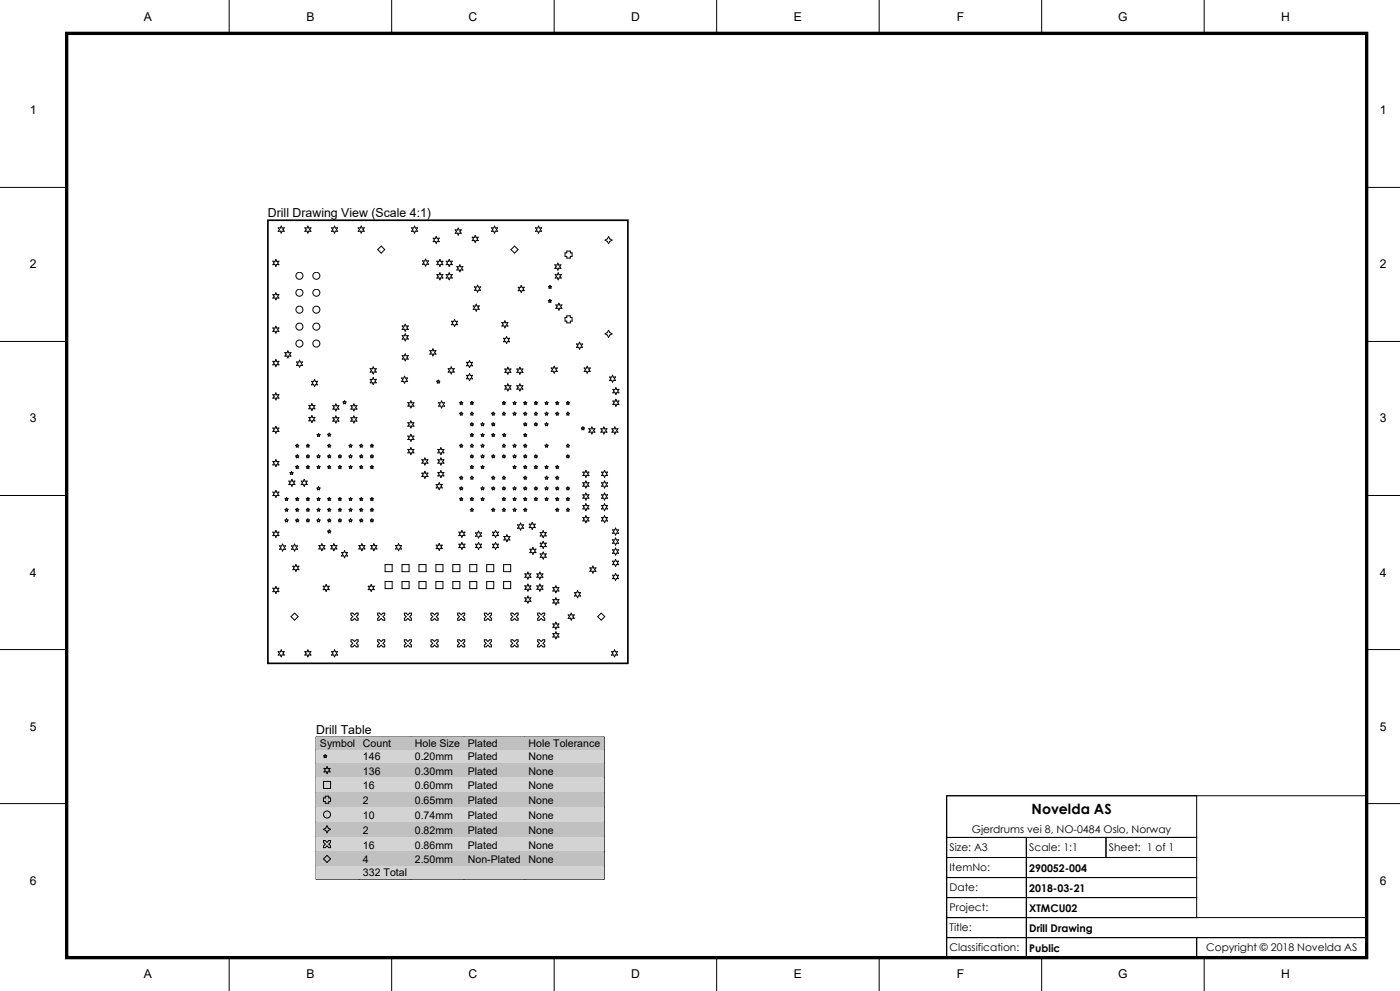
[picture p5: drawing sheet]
<svg xmlns="http://www.w3.org/2000/svg" width="420mm" height="297mm" viewBox="0 0 420 297" stroke-linecap="round" stroke-linejoin="round" font-family="sans-serif">
<g fill="none" stroke="#000" stroke-width=".3">
<path d="M68.8 0v10M117.5 0v10M166.3 0v10M215 0v10M263.8 0v10M312.5 0v10M361.3 0v10M20 10h390v277h-390zM0 56.2h20M410 56.2h10M0 102.3h20M410 102.3h10"/>
<path d="M0 148.5h20M410 148.5h10M0 194.7h20M410 194.7h10M0 240.8h20M410 240.8h10M68.8 287v10M117.5 287v10M166.3 287v10M215 287v10M263.8 287v10M312.5 287v10"/>
<path d="M361.3 287v10"/>
</g>
<path d="M80.4 66h108v132.8h-108z" fill-rule="evenodd" fill="#fff"/>
<path d="M80.4 66h108v132.8h-108z" fill="none" stroke="#000" stroke-width=".5"/>
<g fill="none" stroke="#000" stroke-width=".3">
<path d="M81.9 78.3h.6l.3-.6 .2 .6h.7l-.4 .5 .4 .5h-.7l-.2 .6-.3-.6h-.6l.3-.5zM83.5 68.3h.6l.3-.6 .2 .6h.7l-.4 .5 .4 .5h-.7l-.2 .6-.3-.6h-.6l.3-.5zM91.5 68.3h.6l.3-.6 .2 .6h.7l-.4 .5 .4 .5h-.7l-.2 .6-.3-.6h-.6l.3-.5zM99.5 68.3h.6l.3-.6 .2 .6h.7l-.4 .5 .4 .5h-.7l-.2 .6-.3-.6h-.6l.3-.5zM107.5 68.3h.6l.3-.6 .2 .6h.7l-.4 .5 .4 .5h-.7l-.2 .6-.3-.6h-.6l.3-.5zM114.4 73.7l1 1.1-1 1.1-1.1-1.1zM123.5 68.3h.6l.3-.6 .2 .6h.7l-.4 .5 .4 .5h-.7l-.2 .6-.3-.6h-.6l.3-.5zM126.8 78.2h.6l.3-.6 .2 .6h.7l-.4 .5 .4 .5h-.7l-.2 .6-.3-.6h-.6l.3-.5zM130 71.4h.6l.3-.6 .2 .6h.7l-.4 .5 .4 .5h-.7l-.2 .6-.3-.6h-.6l.3-.5zM131.1 78.3h.6l.3-.6 .2 .6h.7l-.4 .5 .4 .5h-.7l-.2 .6-.3-.6h-.6l.3-.5zM133.9 78.3h.6l.3-.6 .2 .6h.7l-.4 .5 .4 .5h-.7l-.2 .6-.3-.6h-.6l.3-.5zM136.6 68.9h.6l.3-.6 .2 .6h.7l-.4 .5 .4 .5h-.7l-.2 .6-.3-.6h-.6l.3-.5z"/>
<path d="M137.1 79.9h.6l.3-.6 .2 .6h.7l-.4 .5 .4 .5h-.7l-.2 .6-.3-.6h-.6l.3-.5zM141.7 71.1h.6l.3-.6 .2 .6h.7l-.4 .5 .4 .5h-.7l-.2 .6-.3-.6h-.6l.3-.5zM147.5 68.3h.6l.3-.6 .2 .6h.7l-.4 .5 .4 .5h-.7l-.2 .6-.3-.6h-.6l.3-.5zM154.4 73.7l1 1.1-1 1.1-1.1-1.1zM160.7 68.3h.6l.3-.6 .2 .6h.7l-.4 .5 .4 .5h-.7l-.2 .6-.3-.6h-.6l.3-.5zM166.5 79.4h.6l.3-.6 .2 .6h.7l-.4 .5 .4 .5h-.7l-.2 .6-.3-.6h-.6l.3-.5zM170 75.2h1.1v.6h.5v1h-.5v.6h-1.1v-.6h-.5v-1h.5zM182.6 70.9l.3 .7 .7 .4-.7 .3-.3 .7-.4-.7-.7-.3 .7-.4zM81.9 98.3h.6l.3-.6 .2 .6h.7l-.4 .5 .4 .5h-.7l-.2 .6-.3-.6h-.6l.3-.5zM81.9 88.3h.6l.3-.6 .2 .6h.7l-.4 .5 .4 .5h-.7l-.2 .6-.3-.6h-.6l.3-.5zM120.7 97.7h.6l.3-.6 .2 .6h.7l-.4 .5 .4 .5h-.7l-.2 .6-.3-.6h-.6l.3-.5zM131.1 82.3h.6l.3-.6 .2 .6h.7l-.4 .5 .4 .5h-.7l-.2 .6-.3-.6h-.6l.3-.5z"/>
<path d="M133.9 82.3h.6l.3-.6 .2 .6h.7l-.4 .5 .4 .5h-.7l-.2 .6-.3-.6h-.6l.3-.5zM135.5 96.3h.6l.3-.6 .2 .6h.7l-.4 .5 .4 .5h-.7l-.2 .6-.3-.6h-.6l.3-.5zM142 91.7h.6l.3-.6 .2 .6h.7l-.4 .5 .4 .5h-.7l-.2 .6-.3-.6h-.6l.3-.5zM142.4 86h.6l.3-.6 .2 .6h.7l-.4 .5 .4 .5h-.7l-.2 .6-.3-.6h-.6l.3-.5zM150.6 96.7h.6l.3-.6 .2 .6h.7l-.4 .5 .4 .5h-.7l-.2 .6-.3-.6h-.6l.3-.5zM155.5 86.1h.6l.3-.6 .2 .6h.7l-.4 .5 .4 .5h-.7l-.2 .6-.3-.6h-.6l.3-.5zM164.5 90.1l.3-.1 .2-.3 .1 .3 .3 .1-.2 .2 .1 .3-.3-.1-.3 .1v-.3zM164.5 85.9l.4-.1 .1-.3 .2 .3 .3 .1-.3 .2 .1 .3-.3-.1-.3 .1 .1-.3zM166.6 82.3h.6l.3-.6 .2 .6h.7l-.4 .5 .4 .5h-.7l-.2 .6-.3-.6h-.6l.3-.5zM166.8 91.4h.6l.3-.6 .2 .6h.7l-.4 .5 .4 .5h-.7l-.2 .6-.3-.6h-.6l.3-.5zM169.5 95.2h.5v-.6h1.1v.6h.5v1h-.5v.6h-1.1v-.6h-.5zM81.9 118.3h.6l.3-.6 .2 .6h.7l-.4 .5 .4 .5h-.7l-.2 .6-.3-.6h-.6l.3-.5z"/>
<path d="M81.9 108.3h.6l.3-.6 .2 .6h.7l-.4 .5 .4 .5h-.7l-.2 .6-.3-.6h-.6l.3-.5zM85.5 105.7h.6l.3-.6 .2 .6h.7l-.4 .5 .4 .5h-.7l-.2 .6-.3-.6h-.6l.3-.5zM89 108.5h.6l.3-.6 .2 .6h.7l-.4 .5 .4 .5h-.7l-.2 .6-.3-.6h-.6l.3-.5zM93.5 114.3h.6l.3-.6 .2 .6h.7l-.4 .5 .4 .5h-.7l-.2 .6-.3-.6h-.6l.3-.5zM111.1 113.7h.6l.3-.6 .2 .6h.7l-.4 .5 .4 .5h-.7l-.2 .6-.3-.6h-.6l.3-.5zM111.1 110.5h.6l.3-.6 .2 .6h.7l-.4 .5 .4 .5h-.7l-.2 .6-.3-.6h-.6l.3-.5zM120.5 113.3h.6l.3-.6 .2 .6h.7l-.4 .5 .4 .5h-.7l-.2 .6-.3-.6h-.6l.3-.5zM120.7 100.6h.6l.3-.6 .2 .6h.7l-.4 .5 .4 .5h-.7l-.2 .6-.3-.6h-.6l.3-.5zM120.7 106.6h.6l.3-.6 .2 .6h.7l-.4 .5 .4 .5h-.7l-.2 .6-.3-.6h-.6l.3-.5zM129 105.1h.6l.3-.6 .2 .6h.7l-.4 .5 .4 .5h-.7l-.2 .6-.3-.6h-.6l.3-.5zM131 114.3l.3-.1 .2-.3 .1 .3 .3 .1-.2 .2 .1 .3-.3-.1-.3 .1v-.3zM134.5 110.5h.6l.3-.6 .2 .6h.7l-.4 .5 .4 .5h-.7l-.2 .6-.3-.6h-.6l.3-.5z"/>
<path d="M140 112.5h.6l.3-.6 .2 .6h.7l-.4 .5 .4 .5h-.7l-.2 .6-.3-.6h-.6l.3-.5zM140 108.6h.6l.3-.6 .2 .6h.7l-.4 .5 .4 .5h-.7l-.2 .6-.3-.6h-.6l.3-.5zM151.1 101.4h.6l.3-.6 .2 .6h.7l-.4 .5 .4 .5h-.7l-.2 .6-.3-.6h-.6l.3-.5zM151.5 115.6h.6l.3-.6 .2 .6h.7l-.4 .5 .4 .5h-.7l-.2 .6-.3-.6h-.6l.3-.5zM151.5 110.6h.6l.3-.6 .2 .6h.7l-.4 .5 .4 .5h-.7l-.2 .6-.3-.6h-.6l.3-.5zM155.1 110.6h.6l.3-.6 .2 .6h.7l-.4 .5 .4 .5h-.7l-.2 .6-.3-.6h-.6l.3-.5zM155.1 115.6h.6l.3-.6 .2 .6h.7l-.4 .5 .4 .5h-.7l-.2 .6-.3-.6h-.6l.3-.5zM165.4 110.3h.6l.3-.6 .2 .6h.7l-.4 .5 .4 .5h-.7l-.2 .6-.3-.6h-.6l.3-.5zM173 103.1h.6l.3-.6 .2 .6h.7l-.4 .5 .4 .5h-.7l-.2 .6-.3-.6h-.6l.3-.5zM175.3 110.3h.6l.3-.6 .2 .6h.7l-.4 .5 .4 .5h-.7l-.2 .6-.3-.6h-.6l.3-.5zM181.5 100l.7-.3 .4-.7 .3 .7 .7 .3-.7 .4-.3 .7-.4-.7zM182.9 113h.6l.3-.6 .2 .6h.7l-.4 .5 .4 .5h-.7l-.2 .6-.3-.6h-.6l.3-.5z"/>
<path d="M183.9 116.7h.6l.3-.6 .2 .6h.7l-.4 .5 .4 .5h-.7l-.2 .6-.3-.6h-.6l.3-.5zM81.9 138.3h.6l.3-.6 .2 .6h.7l-.4 .5 .4 .5h-.7l-.2 .6-.3-.6h-.6l.3-.5zM81.9 128.3h.6l.3-.6 .2 .6h.7l-.4 .5 .4 .5h-.7l-.2 .6-.3-.6h-.6l.3-.5zM88.7 133.5l.3-.1 .2-.3 .1 .3 .3 .1-.2 .2 .1 .3-.3-.1-.3 .1v-.3zM88.7 139.9l.3-.1 .2-.3 .1 .3 .3 .1-.2 .2 .1 .3-.3-.1-.3 .1v-.3zM88.7 136.7l.3-.1 .2-.3 .1 .3 .3 .1-.2 .2 .1 .3-.3-.1-.3 .1v-.3zM91.9 139.9l.3-.1 .2-.3 .1 .3 .3 .1-.2 .2 .1 .3-.3-.1-.3 .1v-.3zM91.9 133.5l.3-.1 .2-.3 .1 .3 .3 .1-.2 .2 .1 .3-.3-.1-.3 .1v-.3zM91.9 136.7l.3-.1 .2-.3 .1 .3 .3 .1-.2 .2 .1 .3-.3-.1-.3 .1v-.3zM92.7 125.1h.6l.3-.6 .2 .6h.7l-.4 .5 .4 .5h-.7l-.2 .6-.3-.6h-.6l.3-.5zM92.7 121.5h.6l.3-.6 .2 .6h.7l-.4 .5 .4 .5h-.7l-.2 .6-.3-.6h-.6l.3-.5zM95.1 139.9l.3-.1 .2-.3 .1 .3 .3 .1-.2 .2 .1 .3-.3-.1-.3 .1v-.3z"/>
<path d="M95.1 130.3l.3-.1 .2-.3 .1 .3 .3 .1-.2 .2 .1 .3-.3-.1-.3 .1v-.3zM95.1 136.7l.3-.1 .2-.3 .1 .3 .3 .1-.2 .2 .1 .3-.3-.1-.3 .1v-.3zM98.3 139.9l.3-.1 .2-.3 .1 .3 .3 .1-.2 .2 .1 .3-.3-.1-.3 .1v-.3zM98.3 136.7l.3-.1 .2-.3 .1 .3 .3 .1-.2 .2 .1 .3-.3-.1-.3 .1v-.3zM98.3 130.2l.3-.1 .2-.3 .1 .3 .3 .1-.2 .2 .1 .3-.3-.1-.3 .1v-.3zM98.3 133.5l.3-.1 .2-.3 .1 .3 .3 .1-.2 .2 .1 .3-.3-.1-.3 .1v-.3zM99.9 125.2h.6l.3-.6 .2 .6h.7l-.4 .5 .4 .5h-.7l-.2 .6-.3-.6h-.6l.3-.5zM99.9 121.6h.6l.3-.6 .2 .6h.7l-.4 .5 .4 .5h-.7l-.2 .6-.3-.6h-.6l.3-.5zM101.5 136.7l.3-.1 .2-.3 .1 .3 .3 .1-.2 .2 .1 .3-.3-.1-.3 .1v-.3zM101.5 139.9l.3-.1 .2-.3 .1 .3 .3 .1-.2 .2 .1 .3-.3-.1-.3 .1v-.3zM102.9 120.5l.3-.1 .2-.3 .1 .3 .3 .1-.2 .2 .1 .3-.3-.1-.3 .1v-.3zM104.7 139.9l.3-.1 .2-.3 .1 .3 .3 .1-.2 .2 .1 .3-.3-.1-.3 .1v-.3z"/>
<path d="M104.7 133.5l.3-.1 .2-.3 .1 .3 .3 .1-.2 .2 .1 .3-.3-.1-.3 .1v-.3zM104.7 136.7l.3-.1 .2-.3 .1 .3 .3 .1-.2 .2 .1 .3-.3-.1-.3 .1v-.3zM105.3 121.6h.6l.3-.6 .2 .6h.7l-.4 .5 .4 .5h-.7l-.2 .6-.3-.6h-.6l.3-.5zM105.3 125.2h.6l.3-.6 .2 .6h.7l-.4 .5 .4 .5h-.7l-.2 .6-.3-.6h-.6l.3-.5zM107.9 139.9l.3-.1 .2-.3 .1 .3 .3 .1-.2 .2 .1 .3-.3-.1-.3 .1v-.3zM107.9 136.7l.3-.1 .2-.3 .1 .3 .3 .1-.2 .2 .1 .3-.3-.1-.3 .1v-.3zM107.9 133.5l.3-.1 .2-.3 .1 .3 .3 .1-.2 .2 .1 .3-.3-.1-.3 .1v-.3zM111.1 139.9l.3-.1 .2-.3 .1 .3 .3 .1-.2 .2 .1 .3-.3-.1-.3 .1v-.3zM111.1 136.7l.3-.1 .2-.3 .1 .3 .3 .1-.2 .2 .1 .3-.3-.1-.3 .1v-.3zM111.1 133.5l.3-.1 .2-.3 .1 .3 .3 .1-.2 .2 .1 .3-.3-.1-.3 .1v-.3zM122.4 134.7h.6l.3-.6 .2 .6h.7l-.4 .5 .4 .5h-.7l-.2 .6-.3-.6h-.6l.3-.5zM122.4 130.7h.6l.3-.6 .2 .6h.7l-.4 .5 .4 .5h-.7l-.2 .6-.3-.6h-.6l.3-.5z"/>
<path d="M122.4 126.7h.6l.3-.6 .2 .6h.7l-.4 .5 .4 .5h-.7l-.2 .6-.3-.6h-.6l.3-.5zM122.4 120.7h.6l.3-.6 .2 .6h.7l-.4 .5 .4 .5h-.7l-.2 .6-.3-.6h-.6l.3-.5zM126.6 137.8h.6l.3-.6 .2 .6h.7l-.4 .5 .4 .5h-.7l-.2 .6-.3-.6h-.6l.3-.5zM131.4 137.8h.6l.3-.6 .2 .6h.7l-.4 .5 .4 .5h-.7l-.2 .6-.3-.6h-.6l.3-.5zM131.4 134.7h.6l.3-.6 .2 .6h.7l-.4 .5 .4 .5h-.7l-.2 .6-.3-.6h-.6l.3-.5zM131.6 120.7h.6l.3-.6 .2 .6h.7l-.4 .5 .4 .5h-.7l-.2 .6-.3-.6h-.6l.3-.5zM137.9 123.9l.3-.1 .2-.3 .1 .3 .3 .1-.2 .2 .1 .3-.3-.1-.3 .1v-.3zM137.9 133.5l.3-.1 .2-.3 .1 .3 .3 .1-.2 .2 .1 .3-.3-.1-.3 .1v-.3zM137.9 120.7l.3-.1 .2-.3 .1 .3 .3 .1-.2 .2 .1 .3-.3-.1-.3 .1v-.3zM141.1 136.7l.3-.1 .2-.3 .1 .3 .3 .1-.2 .2 .1 .3-.3-.1-.3 .1v-.3zM141.1 139.9l.3-.1 .2-.3 .1 .3 .3 .1-.2 .2 .1 .3-.3-.1-.3 .1v-.3zM141.1 120.7l.3-.1 .2-.3 .1 .3 .3 .1-.2 .2 .1 .3-.3-.1-.3 .1v-.3z"/>
<path d="M141.1 133.5l.3-.1 .2-.3 .1 .3 .3 .1-.2 .2 .1 .3-.3-.1-.3 .1v-.3zM141.1 127.1l.3-.1 .2-.3 .1 .3 .3 .1-.2 .2 .1 .3-.3-.1-.3 .1v-.3zM141.1 130.3l.3-.1 .2-.3 .1 .3 .3 .1-.2 .2 .1 .3-.3-.1-.3 .1v-.3zM141.1 123.9l.3-.1 .2-.3 .1 .3 .3 .1-.2 .2 .1 .3-.3-.1-.3 .1v-.3zM144.3 139.9l.3-.1 .2-.3 .1 .3 .3 .1-.2 .2 .1 .3-.3-.1-.3 .1v-.3zM144.3 136.7l.3-.1 .2-.3 .1 .3 .3 .1-.2 .2 .1 .3-.3-.1-.3 .1v-.3zM144.3 130.3l.3-.1 .2-.3 .1 .3 .3 .1-.2 .2 .1 .3-.3-.1-.3 .1v-.3zM144.3 133.5l.3-.1 .2-.3 .1 .3 .3 .1-.2 .2 .1 .3-.3-.1-.3 .1v-.3zM144.3 127.1l.3-.1 .2-.3 .1 .3 .3 .1-.2 .2 .1 .3-.3-.1-.3 .1v-.3zM147.5 130.3l.3-.1 .2-.3 .1 .3 .3 .1-.2 .2 .1 .3-.3-.1-.3 .1v-.3zM147.5 127.1l.3-.1 .2-.3 .1 .3 .3 .1-.2 .2 .1 .3-.3-.1-.3 .1v-.3zM147.5 136.7l.3-.1 .2-.3 .1 .3 .3 .1-.2 .2 .1 .3-.3-.1-.3 .1v-.3z"/>
<path d="M147.5 123.9l.3-.1 .2-.3 .1 .3 .3 .1-.2 .2 .1 .3-.3-.1-.3 .1v-.3zM150.7 133.5l.3-.1 .2-.3 .1 .3 .3 .1-.2 .2 .1 .3-.3-.1-.3 .1v-.3zM150.7 136.7l.3-.1 .2-.3 .1 .3 .3 .1-.2 .2 .1 .3-.3-.1-.3 .1v-.3zM150.7 120.7l.3-.1 .2-.3 .1 .3 .3 .1-.2 .2 .1 .3-.3-.1-.3 .1v-.3zM150.7 123.9l.3-.1 .2-.3 .1 .3 .3 .1-.2 .2 .1 .3-.3-.1-.3 .1v-.3zM150.8 130.3l.3-.1 .2-.3 .1 .3 .3 .1-.2 .2 .1 .3-.3-.1-.3 .1v-.3zM153.9 139.9l.3-.1 .2-.3 .1 .3 .3 .1-.2 .2 .1 .3-.3-.1-.3 .1v-.3zM153.9 133.5l.3-.1 .2-.3 .1 .3 .3 .1-.2 .2 .1 .3-.3-.1-.3 .1v-.3zM153.9 120.7l.3-.1 .2-.3 .1 .3 .3 .1-.2 .2 .1 .3-.3-.1-.3 .1v-.3zM153.9 123.9l.3-.1 .2-.3 .1 .3 .3 .1-.2 .2 .1 .3-.3-.1-.3 .1v-.3zM153.9 136.7l.3-.1 .2-.3 .1 .3 .3 .1-.2 .2 .1 .3-.3-.1-.3 .1v-.3zM157.1 123.9l.3-.1 .2-.3 .1 .3 .3 .1-.2 .2 .1 .3-.3-.1-.3 .1v-.3z"/>
<path d="M157.1 139.9l.3-.1 .2-.3 .1 .3 .3 .1-.2 .2 .1 .3-.3-.1-.3 .1v-.3zM157.1 136.7l.3-.1 .2-.3 .1 .3 .3 .1-.2 .2 .1 .3-.3-.1-.3 .1v-.3zM157.1 133.5l.3-.1 .2-.3 .1 .3 .3 .1-.2 .2 .1 .3-.3-.1-.3 .1v-.3zM157.1 130.3l.3-.1 .2-.3 .1 .3 .3 .1-.2 .2 .1 .3-.3-.1-.3 .1v-.3zM157.1 127.1l.3-.1 .2-.3 .1 .3 .3 .1-.2 .2 .1 .3-.3-.1-.3 .1v-.3zM157.1 120.7l.3-.1 .2-.3 .1 .3 .3 .1-.2 .2 .1 .3-.3-.1-.3 .1v-.3zM160.3 139.9l.3-.1 .2-.3 .1 .3 .3 .1-.2 .2 .1 .3-.3-.1-.3 .1v-.3zM160.3 127.1l.3-.1 .2-.3 .1 .3 .3 .1-.2 .2 .1 .3-.3-.1-.3 .1v-.3zM160.3 123.9l.3-.1 .2-.3 .1 .3 .3 .1-.2 .2 .1 .3-.3-.1-.3 .1v-.3zM160.3 136.7l.3-.1 .2-.3 .1 .3 .3 .1-.2 .2 .1 .3-.3-.1-.3 .1v-.3zM160.3 120.7l.3-.1 .2-.3 .1 .3 .3 .1-.2 .2 .1 .3-.3-.1-.3 .1v-.3zM163.5 139.9l.3-.1 .2-.3 .1 .3 .3 .1-.2 .2 .1 .3-.3-.1-.3 .1v-.3z"/>
<path d="M163.5 133.5l.3-.1 .2-.3 .1 .3 .3 .1-.2 .2 .1 .3-.3-.1-.3 .1v-.3zM163.5 127.1l.3-.1 .2-.3 .1 .3 .3 .1-.2 .2 .1 .3-.3-.1-.3 .1v-.3zM163.5 123.9l.3-.1 .2-.3 .1 .3 .3 .1-.2 .2 .1 .3-.3-.1-.3 .1v-.3zM163.5 120.7l.3-.1 .2-.3 .1 .3 .3 .1-.2 .2 .1 .3-.3-.1-.3 .1v-.3zM166.7 139.9l.3-.1 .2-.3 .1 .3 .3 .1-.2 .2 .1 .3-.3-.1-.3 .1v-.3zM166.7 123.9l.3-.1 .2-.3 .1 .3 .3 .1-.2 .2 .1 .3-.3-.1-.3 .1v-.3zM166.7 120.7l.3-.1 .2-.3 .1 .3 .3 .1-.2 .2 .1 .3-.3-.1-.3 .1v-.3zM169.9 136.7l.3-.1 .2-.3 .1 .3 .3 .1-.2 .2 .1 .3-.3-.1-.3 .1v-.3zM169.9 133.5l.3-.1 .2-.3 .1 .3 .3 .1-.2 .2 .1 .3-.3-.1-.3 .1v-.3zM169.9 123.9l.3-.1 .2-.3 .1 .3 .3 .1-.2 .2 .1 .3-.3-.1-.3 .1v-.3zM169.9 120.7l.3-.1 .2-.3 .1 .3 .3 .1-.2 .2 .1 .3-.3-.1-.3 .1v-.3zM174.4 128.3l.3-.1 .2-.3 .1 .3 .3 .1-.2 .2 .1 .3-.3-.1-.3 .1v-.3z"/>
<path d="M176.7 128.5h.6l.3-.6 .2 .6h.7l-.4 .5 .4 .5h-.7l-.2 .6-.3-.6h-.6l.3-.5zM180.3 128.5h.6l.3-.6 .2 .6h.7l-.4 .5 .4 .5h-.7l-.2 .6-.3-.6h-.6l.3-.5zM183.6 128.5h.6l.3-.6 .2 .6h.7l-.4 .5 .4 .5h-.7l-.2 .6-.3-.6h-.6l.3-.5zM183.9 120.2h.6l.3-.6 .2 .6h.7l-.4 .5 .4 .5h-.7l-.2 .6-.3-.6h-.6l.3-.5zM81.9 159.5h.6l.3-.6 .2 .6h.7l-.4 .5 .4 .5h-.7l-.2 .6-.3-.6h-.6l.3-.5zM81.9 147.5h.6l.3-.6 .2 .6h.7l-.4 .5 .4 .5h-.7l-.2 .6-.3-.6h-.6l.3-.5zM85.5 149.5l.3-.1 .2-.3 .1 .3 .3 .1-.2 .2 .1 .3-.3-.1-.3 .1v-.3zM85.5 152.7l.3-.1 .2-.3 .1 .3 .3 .1-.2 .2 .1 .3-.3-.1-.3 .1v-.3zM85.5 155.9l.3-.1 .2-.3 .1 .3 .3 .1-.2 .2 .1 .3-.3-.1-.3 .1v-.3zM86.7 144.2h.6l.3-.6 .2 .6h.7l-.4 .5 .4 .5h-.7l-.2 .6-.3-.6h-.6l.3-.5zM87 141.7l.3-.1 .2-.3 .1 .3 .3 .1-.2 .2 .1 .3-.3-.1-.3 .1v-.3zM88.7 149.5l.3-.1 .2-.3 .1 .3 .3 .1-.2 .2 .1 .3-.3-.1-.3 .1v-.3z"/>
<path d="M88.7 152.7l.3-.1 .2-.3 .1 .3 .3 .1-.2 .2 .1 .3-.3-.1-.3 .1v-.3zM88.7 155.9l.3-.1 .2-.3 .1 .3 .3 .1-.2 .2 .1 .3-.3-.1-.3 .1v-.3zM90.4 144.2h.6l.3-.6 .2 .6h.7l-.4 .5 .4 .5h-.7l-.2 .6-.3-.6h-.6l.3-.5zM91.9 152.7l.3-.1 .2-.3 .1 .3 .3 .1-.2 .2 .1 .3-.3-.1-.3 .1v-.3zM91.9 149.5l.3-.1 .2-.3 .1 .3 .3 .1-.2 .2 .1 .3-.3-.1-.3 .1v-.3zM91.9 155.9l.3-.1 .2-.3 .1 .3 .3 .1-.2 .2 .1 .3-.3-.1-.3 .1v-.3zM95.1 146.3l.3-.1 .2-.3 .1 .3 .3 .1-.2 .2 .1 .3-.3-.1-.3 .1v-.3zM95.1 149.5l.3-.1 .2-.3 .1 .3 .3 .1-.2 .2 .1 .3-.3-.1-.3 .1v-.3zM95.1 155.9l.3-.1 .2-.3 .1 .3 .3 .1-.2 .2 .1 .3-.3-.1-.3 .1v-.3zM95.1 152.7l.3-.1 .2-.3 .1 .3 .3 .1-.2 .2 .1 .3-.3-.1-.3 .1v-.3zM98.3 152.7l.3-.1 .2-.3 .1 .3 .3 .1-.2 .2 .1 .3-.3-.1-.3 .1v-.3zM98.3 155.9l.3-.1 .2-.3 .1 .3 .3 .1-.2 .2 .1 .3-.3-.1-.3 .1v-.3z"/>
<path d="M98.3 159.2l.3-.1 .2-.3 .1 .3 .3 .1-.2 .2 .1 .3-.3-.1-.3 .1v-.3zM98.3 149.5l.3-.1 .2-.3 .1 .3 .3 .1-.2 .2 .1 .3-.3-.1-.3 .1v-.3zM101.5 152.7l.3-.1 .2-.3 .1 .3 .3 .1-.2 .2 .1 .3-.3-.1-.3 .1v-.3zM101.5 155.9l.3-.1 .2-.3 .1 .3 .3 .1-.2 .2 .1 .3-.3-.1-.3 .1v-.3zM101.5 149.5l.3-.1 .2-.3 .1 .3 .3 .1-.2 .2 .1 .3-.3-.1-.3 .1v-.3zM104.7 152.7l.3-.1 .2-.3 .1 .3 .3 .1-.2 .2 .1 .3-.3-.1-.3 .1v-.3zM104.7 149.5l.3-.1 .2-.3 .1 .3 .3 .1-.2 .2 .1 .3-.3-.1-.3 .1v-.3zM104.7 155.9l.3-.1 .2-.3 .1 .3 .3 .1-.2 .2 .1 .3-.3-.1-.3 .1v-.3zM107.9 152.7l.3-.1 .2-.3 .1 .3 .3 .1-.2 .2 .1 .3-.3-.1-.3 .1v-.3zM107.9 155.9l.3-.1 .2-.3 .1 .3 .3 .1-.2 .2 .1 .3-.3-.1-.3 .1v-.3zM107.9 149.5l.3-.1 .2-.3 .1 .3 .3 .1-.2 .2 .1 .3-.3-.1-.3 .1v-.3zM111.1 149.5l.3-.1 .2-.3 .1 .3 .3 .1-.2 .2 .1 .3-.3-.1-.3 .1v-.3z"/>
<path d="M111.1 152.7l.3-.1 .2-.3 .1 .3 .3 .1-.2 .2 .1 .3-.3-.1-.3 .1v-.3zM111.1 155.9l.3-.1 .2-.3 .1 .3 .3 .1-.2 .2 .1 .3-.3-.1-.3 .1v-.3zM126.6 141.8h.6l.3-.6 .2 .6h.7l-.4 .5 .4 .5h-.7l-.2 .6-.3-.6h-.6l.3-.5zM130.9 145.2h.6l.3-.6 .2 .6h.7l-.4 .5 .4 .5h-.7l-.2 .6-.3-.6h-.6l.3-.5zM131.4 141.6h.6l.3-.6 .2 .6h.7l-.4 .5 .4 .5h-.7l-.2 .6-.3-.6h-.6l.3-.5zM137.7 159.5h.6l.3-.6 .2 .6h.7l-.4 .5 .4 .5h-.7l-.2 .6-.3-.6h-.6l.3-.5zM137.9 143.1l.3-.1 .2-.3 .1 .3 .3 .1-.2 .2 .1 .3-.3-.1-.3 .1v-.3zM137.9 146.3l.3-.1 .2-.3 .1 .3 .3 .1-.2 .2 .1 .3-.3-.1-.3 .1v-.3zM137.9 149.5l.3-.1 .2-.3 .1 .3 .3 .1-.2 .2 .1 .3-.3-.1-.3 .1v-.3zM141.1 149.5l.3-.1 .2-.3 .1 .3 .3 .1-.2 .2 .1 .3-.3-.1-.3 .1v-.3zM141.1 143.1l.3-.1 .2-.3 .1 .3 .3 .1-.2 .2 .1 .3-.3-.1-.3 .1v-.3zM141.1 152.7l.3-.1 .2-.3 .1 .3 .3 .1-.2 .2 .1 .3-.3-.1-.3 .1v-.3z"/>
<path d="M142.7 159.7h.6l.3-.6 .2 .6h.7l-.4 .5 .4 .5h-.7l-.2 .6-.3-.6h-.6l.3-.5zM144.3 146.3l.3-.1 .2-.3 .1 .3 .3 .1-.2 .2 .1 .3-.3-.1-.3 .1v-.3zM144.3 149.5l.3-.1 .2-.3 .1 .3 .3 .1-.2 .2 .1 .3-.3-.1-.3 .1v-.3zM147.5 146.3l.3-.1 .2-.3 .1 .3 .3 .1-.2 .2 .1 .3-.3-.1-.3 .1v-.3zM147.5 143.1l.3-.1 .2-.3 .1 .3 .3 .1-.2 .2 .1 .3-.3-.1-.3 .1v-.3zM147.5 152.7l.3-.1 .2-.3 .1 .3 .3 .1-.2 .2 .1 .3-.3-.1-.3 .1v-.3zM147.8 159.5h.6l.3-.6 .2 .6h.7l-.4 .5 .4 .5h-.7l-.2 .6-.3-.6h-.6l.3-.5zM150.7 146.3l.3-.1 .2-.3 .1 .3 .3 .1-.2 .2 .1 .3-.3-.1-.3 .1v-.3zM150.7 143.1l.3-.1 .2-.3 .1 .3 .3 .1-.2 .2 .1 .3-.3-.1-.3 .1v-.3zM150.7 152.7l.3-.1 .2-.3 .1 .3 .3 .1-.2 .2 .1 .3-.3-.1-.3 .1v-.3zM150.7 149.5l.3-.1 .2-.3 .1 .3 .3 .1-.2 .2 .1 .3-.3-.1-.3 .1v-.3zM153.9 146.3l.3-.1 .2-.3 .1 .3 .3 .1-.2 .2 .1 .3-.3-.1-.3 .1v-.3z"/>
<path d="M153.9 149.5l.3-.1 .2-.3 .1 .3 .3 .1-.2 .2 .1 .3-.3-.1-.3 .1v-.3zM153.9 152.7l.3-.1 .2-.3 .1 .3 .3 .1-.2 .2 .1 .3-.3-.1-.3 .1v-.3zM155.3 157.3l.6 .1 .3-.7 .2 .7 .7-.1-.4 .5 .4 .5h-.7l-.2 .6-.3-.6h-.6l.3-.5zM157.1 146.3l.3-.1 .2-.3 .1 .3 .3 .1-.2 .2 .1 .3-.3-.1-.3 .1v-.3zM157.1 143.1l.3-.1 .2-.3 .1 .3 .3 .1-.2 .2 .1 .3-.3-.1-.3 .1v-.3zM157.1 152.7l.3-.1 .2-.3 .1 .3 .3 .1-.2 .2 .1 .3-.3-.1-.3 .1v-.3zM157.1 149.5l.3-.1 .2-.3 .1 .3 .3 .1-.2 .2 .1 .3-.3-.1-.3 .1v-.3zM158.8 157.1h.6l.3-.6 .2 .6h.7l-.4 .5 .4 .5h-.7l-.2 .6-.3-.6h-.6l.3-.5zM160.3 149.5l.3-.1 .2-.3 .1 .3 .3 .1-.2 .2 .1 .3-.3-.1-.3 .1v-.3zM160.3 146.3l.3-.1 .2-.3 .1 .3 .3 .1-.2 .2 .1 .3-.3-.1-.3 .1v-.3zM162.1 159.6h.6l.3-.6 .2 .6h.7l-.4 .5 .4 .5h-.7l-.2 .6-.3-.6h-.6l.3-.5zM163.5 143.1l.3-.1 .2-.3 .1 .3 .3 .1-.2 .2 .1 .3-.3-.1-.3 .1v-.3z"/>
<path d="M163.5 149.5l.3-.1 .2-.3 .1 .3 .3 .1-.2 .2 .1 .3-.3-.1-.3 .1v-.3zM163.5 146.3l.3-.1 .2-.3 .1 .3 .3 .1-.2 .2 .1 .3-.3-.1-.3 .1v-.3zM166.7 143.1l.3-.1 .2-.3 .1 .3 .3 .1-.2 .2 .1 .3-.3-.1-.3 .1v-.3zM166.7 152.7l.3-.1 .2-.3 .1 .3 .3 .1-.2 .2 .1 .3-.3-.1-.3 .1v-.3zM166.7 146.3l.3-.1 .2-.3 .1 .3 .3 .1-.2 .2 .1 .3-.3-.1-.3 .1v-.3zM166.7 149.5l.3-.1 .2-.3 .1 .3 .3 .1-.2 .2 .1 .3-.3-.1-.3 .1v-.3zM169.9 152.7l.3-.1 .2-.3 .1 .3 .3 .1-.2 .2 .1 .3-.3-.1-.3 .1v-.3zM169.9 149.5l.3-.1 .2-.3 .1 .3 .3 .1-.2 .2 .1 .3-.3-.1-.3 .1v-.3zM169.9 146.3l.3-.1 .2-.3 .1 .3 .3 .1-.2 .2 .1 .3-.3-.1-.3 .1v-.3zM174.9 141.5h.6l.3-.6 .2 .6h.7l-.4 .5 .4 .5h-.7l-.2 .6-.3-.6h-.6l.3-.5zM174.9 148.3h.6l.3-.6 .2 .6h.7l-.4 .5 .4 .5h-.7l-.2 .6-.3-.6h-.6l.3-.5zM174.9 155.1h.6l.3-.6 .2 .6h.7l-.4 .5 .4 .5h-.7l-.2 .6-.3-.6h-.6l.3-.5z"/>
<path d="M174.9 151.5h.6l.3-.6 .2 .6h.7l-.4 .5 .4 .5h-.7l-.2 .6-.3-.6h-.6l.3-.5zM174.9 144.7h.6l.3-.6 .2 .6h.7l-.4 .5 .4 .5h-.7l-.2 .6-.3-.6h-.6l.3-.5zM180.5 155.1h.6l.3-.6 .2 .6h.7l-.4 .5 .4 .5h-.7l-.2 .6-.3-.6h-.6l.3-.5zM180.5 144.7h.6l.3-.6 .2 .6h.7l-.4 .5 .4 .5h-.7l-.2 .6-.3-.6h-.6l.3-.5zM180.5 151.5h.6l.3-.6 .2 .6h.7l-.4 .5 .4 .5h-.7l-.2 .6-.3-.6h-.6l.3-.5zM180.5 148.3h.6l.3-.6 .2 .6h.7l-.4 .5 .4 .5h-.7l-.2 .6-.3-.6h-.6l.3-.5zM180.5 141.5h.6l.3-.6 .2 .6h.7l-.4 .5 .4 .5h-.7l-.2 .6-.3-.6h-.6l.3-.5zM183.8 158.8h.6l.3-.6 .2 .6h.7l-.4 .5 .4 .5h-.7l-.2 .6-.3-.6h-.6l.3-.5zM81.9 176.3h.6l.3-.6 .2 .6h.7l-.4 .5 .4 .5h-.7l-.2 .6-.3-.6h-.6l.3-.5zM83.9 163.6h.6l.3-.6 .2 .6h.7l-.4 .5 .4 .5h-.7l-.2 .6-.3-.6h-.6l.3-.5zM87.5 163.6h.6l.3-.6 .2 .6h.7l-.4 .5 .4 .5h-.7l-.2 .6-.3-.6h-.6l.3-.5zM87.9 169.7h.6l.3-.6 .2 .6h.7l-.4 .5 .4 .5h-.7l-.2 .6-.3-.6h-.6l.3-.5z"/>
<path d="M95.7 163.5h.6l.3-.6 .2 .6h.7l-.4 .5 .4 .5h-.7l-.2 .6-.3-.6h-.6l.3-.5zM96.9 175.7h.7l.3-.6 .2 .6h.7l-.4 .5 .4 .5h-.7l-.2 .6-.3-.6h-.7l.4-.5zM99.3 163.5h.6l.3-.6 .2 .6h.7l-.4 .5 .4 .5h-.7l-.2 .6-.3-.6h-.6l.3-.5zM102.5 165.6h.6l.3-.6 .2 .6h.7l-.4 .5 .4 .5h-.7l-.2 .6-.3-.6h-.6l.3-.5zM107.7 163.5h.6l.3-.6 .2 .6h.7l-.4 .5 .4 .5h-.7l-.2 .6-.3-.6h-.6l.3-.5zM110.5 175.7h.6l.3-.6 .2 .6h.7l-.4 .5 .4 .5h-.7l-.2 .6-.3-.6h-.6l.3-.5zM111.3 163.5h.6l.3-.6 .2 .6h.7l-.4 .5 .4 .5h-.7l-.2 .6-.3-.6h-.6l.3-.5zM115.5 174.3h2.1v2.1h-2.1zM115.5 169.2h2.1v2.1h-2.1zM118.7 163.5h.6l.3-.6 .2 .6h.7l-.4 .5 .4 .5h-.7l-.2 .6-.3-.6h-.6l.3-.5zM120.6 174.3h2.1v2.1h-2.1zM120.6 169.2h2.1v2.1h-2.1z"/>
<path d="M125.7 174.3h2.1v2.1h-2.1zM125.7 169.2h2.1v2.1h-2.1zM130.8 174.3h2.1v2.1h-2.1zM130.8 169.2h2.1v2.1h-2.1zM130.9 163.4h.6l.3-.6 .2 .6h.7l-.4 .5 .4 .5h-.7l-.2 .6-.3-.6h-.6l.3-.5zM135.8 174.3h2.2v2.1h-2.2zM135.8 169.2h2.2v2.1h-2.2zM137.7 163.1h.6l.3-.6 .2 .6h.7l-.4 .5 .4 .5h-.7l-.2 .6-.3-.6h-.6l.3-.5zM140.9 174.3h2.1v2.1h-2.1zM140.9 169.2h2.1v2.1h-2.1zM142.7 163.1h.6l.3-.6 .2 .6h.7l-.4 .5 .4 .5h-.7l-.2 .6-.3-.6h-.6l.3-.5zM146 174.3h2.1v2.1h-2.1z"/>
<path d="M146 169.2h2.1v2.1h-2.1zM147.8 163.1h.6l.3-.6 .2 .6h.7l-.4 .5 .4 .5h-.7l-.2 .6-.3-.6h-.6l.3-.5zM151.1 174.3h2.1v2.1h-2.1zM151.1 169.2h2.1v2.1h-2.1zM151.2 160.8h.6l.3-.6 .2 .6h.7l-.4 .5 .4 .5h-.7l-.2 .6-.3-.6h-.6l.3-.5zM157.5 175.6h.6l.3-.6 .2 .6h.7l-.4 .5 .4 .5h-.7l-.2 .6-.3-.6h-.6l.3-.5zM157.5 172h.6l.3-.6 .2 .6h.7l-.4 .5 .4 .5h-.7l-.2 .6-.3-.6h-.6l.3-.5zM157.5 179.2h.6l.3-.6 .2 .6h.7l-.4 .5 .4 .5h-.7l-.2 .6-.3-.6h-.6l.3-.5zM159 164.6h.6l.3-.6 .2 .6h.7l-.4 .5 .4 .5h-.7l-.2 .6-.3-.6h-.6l.3-.5zM161.1 172h.6l.3-.6 .2 .6h.7l-.4 .5 .4 .5h-.7l-.2 .6-.3-.6h-.6l.3-.5zM161.1 175.6h.6l.3-.6 .2 .6h.7l-.4 .5 .4 .5h-.7l-.2 .6-.3-.6h-.6l.3-.5zM162.1 162.8h.6l.3-.6 .2 .6h.7l-.4 .5 .4 .5h-.7l-.2 .6-.3-.6h-.6l.3-.5z"/>
<path d="M162.1 166h.6l.3-.6 .2 .6h.7l-.4 .5 .4 .5h-.7l-.2 .6-.3-.6h-.6l.3-.5zM165.9 176.1h.6l.3-.6 .2 .6h.7l-.4 .5 .4 .5h-.7l-.2 .6-.3-.6h-.6l.3-.5zM165.9 179.7h.6l.3-.6 .2 .6h.7l-.4 .5 .4 .5h-.7l-.2 .6-.3-.6h-.6l.3-.5zM172.4 177.6h.6l.3-.6 .2 .6h.7l-.4 .5 .4 .5h-.7l-.2 .6-.3-.6h-.6l.3-.5zM177 170.2h.6l.3-.6 .2 .6h.7l-.4 .5 .4 .5h-.7l-.2 .6-.3-.6h-.6l.3-.5zM183.8 168.2h.6l.3-.6 .2 .6h.7l-.4 .5 .4 .5h-.7l-.2 .6-.3-.6h-.6l.3-.5zM183.8 172.4h.6l.3-.6 .2 .6h.7l-.4 .5 .4 .5h-.7l-.2 .6-.3-.6h-.6l.3-.5zM183.8 164.8h.6l.3-.6 .2 .6h.7l-.4 .5 .4 .5h-.7l-.2 .6-.3-.6h-.6l.3-.5zM183.8 161.8h.6l.3-.6 .2 .6h.7l-.4 .5 .4 .5h-.7l-.2 .6-.3-.6h-.6l.3-.5zM83.5 195.3h.6l.3-.6 .2 .6h.7l-.4 .5 .4 .5h-.7l-.2 .6-.3-.6h-.6l.3-.5zM88.4 183.7l1 1.1-1 1.1-1.1-1.1zM91.5 195.3h.6l.3-.6 .2 .6h.7l-.4 .5 .4 .5h-.7l-.2 .6-.3-.6h-.6l.3-.5z"/>
<path d="M99.5 195.3h.6l.3-.6 .2 .6h.7l-.4 .5 .4 .5h-.7l-.2 .6-.3-.6h-.6l.3-.5zM105.3 183.7h.5l.6 .6 .5-.6h.5v.6l-.5 .5 .5 .5v.6h-.5l-.5-.6-.6 .6h-.5v-.6l.5-.5-.5-.5zM105.3 191.7h.5l.6 .6 .5-.6h.5v.6l-.5 .5 .5 .5v.6h-.5l-.5-.6-.6 .6h-.5v-.6l.5-.5-.5-.5zM113.3 191.7h.5l.6 .6 .5-.6h.5v.6l-.5 .5 .5 .5v.6h-.5l-.5-.6-.6 .6h-.5v-.6l.5-.5-.5-.5zM113.3 183.7h.5l.6 .6 .5-.6h.5v.6l-.5 .5 .5 .5v.6h-.5l-.5-.6-.6 .6h-.5v-.6l.5-.5-.5-.5zM121.3 191.7h.5l.6 .6 .5-.6h.5v.6l-.5 .5 .5 .5v.6h-.5l-.5-.6-.6 .6h-.5v-.6l.5-.5-.5-.5zM121.3 183.7h.5l.6 .6 .5-.6h.5v.6l-.5 .5 .5 .5v.6h-.5l-.5-.6-.6 .6h-.5v-.6l.5-.5-.5-.5zM129.3 191.7h.5l.6 .6 .5-.6h.5v.6l-.5 .5 .5 .5v.6h-.5l-.5-.6-.6 .6h-.5v-.6l.5-.5-.5-.5zM129.3 183.7h.5l.6 .6 .5-.6h.5v.6l-.5 .5 .5 .5v.6h-.5l-.5-.6-.6 .6h-.5v-.6l.5-.5-.5-.5zM137.3 191.7h.5l.6 .6 .5-.6h.5v.6l-.5 .5 .5 .5v.6h-.5l-.5-.6-.6 .6h-.5v-.6l.5-.5-.5-.5zM137.3 183.7h.5l.6 .6 .5-.6h.5v.6l-.5 .5 .5 .5v.6h-.5l-.5-.6-.6 .6h-.5v-.6l.5-.5-.5-.5zM145.3 191.7h.5l.6 .6 .5-.6h.5v.6l-.5 .5 .5 .5v.6h-.5l-.5-.6-.6 .6h-.5v-.6l.5-.5-.5-.5z"/>
<path d="M145.3 183.7h.5l.6 .6 .5-.6h.5v.6l-.5 .5 .5 .5v.6h-.5l-.5-.6-.6 .6h-.5v-.6l.5-.5-.5-.5zM153.3 191.7h.5l.6 .6 .5-.6h.5v.6l-.5 .5 .5 .5v.6h-.5l-.5-.6-.6 .6h-.5v-.6l.5-.5-.5-.5zM153.3 183.7h.5l.6 .6 .5-.6h.5v.6l-.5 .5 .5 .5v.6h-.5l-.5-.6-.6 .6h-.5v-.6l.5-.5-.5-.5zM161.3 191.7h.5l.6 .6 .5-.6h.5v.6l-.5 .5 .5 .5v.6h-.5l-.5-.6-.6 .6h-.5v-.6l.5-.5-.5-.5zM161.3 183.7h.5l.6 .6 .5-.6h.5v.6l-.5 .5 .5 .5v.6h-.5l-.5-.6-.6 .6h-.5v-.6l.5-.5-.5-.5zM165.9 187h.6l.3-.6 .2 .6h.7l-.4 .5 .4 .5h-.7l-.2 .6-.3-.6h-.6l.3-.5zM165.9 189.9h.6l.3-.6 .2 .6h.7l-.4 .5 .4 .5h-.7l-.2 .6-.3-.6h-.6l.3-.5zM170.5 184.3h.6l.3-.6 .2 .6h.7l-.4 .5 .4 .5h-.7l-.2 .6-.3-.6h-.6l.3-.5zM180.4 183.7l1 1.1-1 1.1-1.1-1.1zM183.5 195.3h.6l.3-.6 .2 .6h.7l-.4 .5 .4 .5h-.7l-.2 .6-.3-.6h-.6l.3-.5zM94.8 220.9h86.4v42.6h-86.4zM94.8 224.7h86.4"/>
<path d="M94.8 228.6h86.4M94.8 233h86.4M94.8 237.5h86.4M107.7 220.9v42.6M123.3 220.9v42.6M139.2 220.9v42.6M157.4 220.9v42.6M94.8 241.9h86.4M94.8 246.3h86.4M94.8 250.8h86.4M94.8 255.2h86.4M94.8 259.6h86.4"/>
<circle cx="89.8" cy="97.9" r="1.06"/>
<circle cx="89.8" cy="87.7" r="1.06"/>
<circle cx="89.8" cy="92.8" r="1.06"/>
<circle cx="89.8" cy="82.6" r="1.06"/>
<circle cx="94.9" cy="92.8" r="1.06"/>
<circle cx="94.9" cy="82.6" r="1.06"/>
<circle cx="94.9" cy="97.9" r="1.06"/>
<circle cx="94.9" cy="87.7" r="1.06"/>
<circle cx="89.8" cy="103" r="1.06"/>
<circle cx="94.9" cy="103" r="1.06"/>
</g>
<path d="M94.9 221h12.7v3.6h-12.7z" fill="#c0c0c0"/>
<path d="M94.9 224.8h12.7v3.7h-12.7z" fill="#d3d3d3"/>
<path d="M97.1 226.5h.3l.2-.3 .1 .3h.3l-.2 .2v.4l-.2-.2-.3 .2v-.4z" fill="none" stroke="#000" stroke-width=".3"/>
<path d="M94.9 228.7h12.7v4.2h-12.7z" fill="#c0c0c0"/>
<path d="M97.2 230.3l.6 .1 .3-.6 .3 .6 .6-.1-.4 .5 .4 .5h-.6l-.3 .6-.3-.6h-.6l.4-.5z" fill="none" stroke="#000" stroke-width=".3"/>
<path d="M94.9 233.1h12.7v4.3h-12.7z" fill="#d3d3d3"/>
<path d="M97.1 234.2h2.1v2.1h-2.1z" fill="none" stroke="#000" stroke-width=".3"/>
<path d="M94.9 237.6h12.7v4.2h-12.7z" fill="#c0c0c0"/>
<path d="M97.6 238.6h1v.5h.6v1.1h-.6v.5h-1v-.5h-.5v-1.1h.5z" fill="none" stroke="#000" stroke-width=".3"/>
<path d="M94.9 242h12.7v4.2h-12.7z" fill="#d3d3d3"/>
<circle cx="98.1" cy="244.1" r="1.06" fill="none" stroke="#000" stroke-width=".3"/>
<path d="M94.9 246.4h12.7v4.3h-12.7z" fill="#c0c0c0"/>
<path d="M97.1 248.5l.6-.3 .4-.7 .4 .7 .7 .3-.7 .4-.4 .7-.4-.7z" fill="none" stroke="#000" stroke-width=".3"/>
<path d="M94.9 250.9h12.7v4.2h-12.7z" fill="#d3d3d3"/>
<path d="M97.1 251.9h.5l.5 .5 .5-.5h.6v.5l-.6 .6 .6 .5v.5h-.6l-.5-.5-.5 .5h-.5v-.5l.5-.5-.5-.6z" fill="none" stroke="#000" stroke-width=".3"/>
<path d="M94.9 255.3h12.7v4.2h-12.7z" fill="#c0c0c0"/>
<path d="M97.1 257.4l1-1 1.1 1-1.1 1.1z" fill="none" stroke="#000" stroke-width=".3"/>
<path d="M94.9 259.7h12.7v3.7h-12.7z" fill="#d3d3d3"/>
<path d="M107.8 221h15.4v3.6h-15.4z" fill="#c0c0c0"/>
<path d="M107.8 224.8h15.4v3.7h-15.4z" fill="#d3d3d3"/>
<path d="M107.8 228.7h15.4v4.2h-15.4z" fill="#c0c0c0"/>
<path d="M107.8 233.1h15.4v4.3h-15.4z" fill="#d3d3d3"/>
<path d="M107.8 237.6h15.4v4.2h-15.4z" fill="#c0c0c0"/>
<path d="M107.8 242h15.4v4.2h-15.4z" fill="#d3d3d3"/>
<path d="M107.8 246.4h15.4v4.3h-15.4z" fill="#c0c0c0"/>
<path d="M107.8 250.9h15.4v4.2h-15.4z" fill="#d3d3d3"/>
<path d="M107.8 255.3h15.4v4.2h-15.4z" fill="#c0c0c0"/>
<path d="M107.8 259.7h15.4v3.7h-15.4z" fill="#d3d3d3"/>
<path d="M123.4 221h15.7v3.6h-15.7z" fill="#c0c0c0"/>
<path d="M123.4 224.8h15.7v3.7h-15.7z" fill="#d3d3d3"/>
<path d="M123.4 228.7h15.7v4.2h-15.7z" fill="#c0c0c0"/>
<path d="M123.4 233.1h15.7v4.3h-15.7z" fill="#d3d3d3"/>
<path d="M123.4 237.6h15.7v4.2h-15.7z" fill="#c0c0c0"/>
<path d="M123.4 242h15.7v4.2h-15.7z" fill="#d3d3d3"/>
<path d="M123.4 246.4h15.7v4.3h-15.7z" fill="#c0c0c0"/>
<path d="M123.4 250.9h15.7v4.2h-15.7z" fill="#d3d3d3"/>
<path d="M123.4 255.3h15.7v4.2h-15.7z" fill="#c0c0c0"/>
<path d="M123.4 259.7h15.7v3.7h-15.7z" fill="#d3d3d3"/>
<path d="M139.3 221h18v3.6h-18z" fill="#c0c0c0"/>
<path d="M139.3 224.8h18v3.7h-18z" fill="#d3d3d3"/>
<path d="M139.3 228.7h18v4.2h-18z" fill="#c0c0c0"/>
<path d="M139.3 233.1h18v4.3h-18z" fill="#d3d3d3"/>
<path d="M139.3 237.6h18v4.2h-18z" fill="#c0c0c0"/>
<path d="M139.3 242h18v4.2h-18z" fill="#d3d3d3"/>
<path d="M139.3 246.4h18v4.3h-18z" fill="#c0c0c0"/>
<path d="M139.3 250.9h18v4.2h-18z" fill="#d3d3d3"/>
<path d="M139.3 255.3h18v4.2h-18z" fill="#c0c0c0"/>
<path d="M139.3 259.7h18v3.7h-18z" fill="#d3d3d3"/>
<path d="M157.5 221h23.6v3.6h-23.6z" fill="#c0c0c0"/>
<path d="M157.5 224.8h23.6v3.7h-23.6z" fill="#d3d3d3"/>
<path d="M157.5 228.7h23.6v4.2h-23.6z" fill="#c0c0c0"/>
<path d="M157.5 233.1h23.6v4.3h-23.6z" fill="#d3d3d3"/>
<path d="M157.5 237.6h23.6v4.2h-23.6z" fill="#c0c0c0"/>
<path d="M157.5 242h23.6v4.2h-23.6z" fill="#d3d3d3"/>
<path d="M157.5 246.4h23.6v4.3h-23.6z" fill="#c0c0c0"/>
<path d="M157.5 250.9h23.6v4.2h-23.6z" fill="#d3d3d3"/>
<path d="M157.5 255.3h23.6v4.2h-23.6z" fill="#c0c0c0"/>
<path d="M157.5 259.7h23.6v3.7h-23.6z" fill="#d3d3d3"/>
<path d="M20 10h390v277h-390z" fill="none" stroke="#000" stroke-width="1"/>
<g fill="none" stroke="#000" stroke-width=".3">
<path d="M284 238.5h126.1v48.5h-126.1zM284 238.5h75v12.5h-75zM284 257h23.9v6h-23.9zM284 251h23.9v6h-23.9zM307.9 257h51.1v6h-51.1zM307.9 251h23.9v6h-23.9zM331.8 251h27.2v6h-27.2zM284 275h23.9v6h-23.9zM284 269h23.9v6h-23.9zM284 263h23.9v6h-23.9zM307.9 275h102.2v6h-102.2zM307.9 269h51.1v6h-51.1z"/>
<path d="M307.9 263h51.1v6h-51.1zM284 281h23.9v6h-23.9zM307.9 281h51.1v6h-51.1zM359 281h51.1v6h-51.1z"/>
</g>
<text font-size="4.2" x="309.5" y="243.8">Novelda AS</text>
<g font-size="3.7">
<text x="80.4" y="65.1">Drill Drawing View (Scale 4:1)</text>
<text x="94.8" y="220">Drill Table</text>
</g>
<g font-size="3.6">
<text x="43.2" y="6.2">A</text>
<text x="91.9" y="6.2">B</text>
<text x="140.6" y="6.2">C</text>
<text x="189.3" y="6.2">D</text>
<text x="238.2" y="6.2">E</text>
<text x="287" y="6.2">F</text>
<text x="335.5" y="6.2">G</text>
<text x="384.3" y="6.2">H</text>
<text x="9" y="34.3">1</text>
<text x="414" y="34.3">1</text>
<text x="9" y="80.5">2</text>
<text x="414" y="80.5">2</text>
<text x="9" y="126.6">3</text>
<text x="414" y="126.6">3</text>
<text x="9" y="172.8">4</text>
<text x="414" y="172.8">4</text>
<text x="9" y="219">5</text>
<text x="414" y="219">5</text>
<text x="9" y="265.1">6</text>
<text x="414" y="265.1">6</text>
<text x="43.2" y="293.2">A</text>
<text x="91.9" y="293.2">B</text>
<text x="140.6" y="293.2">C</text>
<text x="189.3" y="293.2">D</text>
<text x="238.2" y="293.2">E</text>
<text x="287" y="293.2">F</text>
<text x="335.5" y="293.2">G</text>
<text x="384.3" y="293.2">H</text>
</g>
<g font-size="3.2">
<text x="96" y="223.9">Symbol</text>
<text x="108.9" y="223.9">Count</text>
<text x="108.9" y="227.7">146</text>
<text x="124.5" y="223.9">Hole Size</text>
<text x="124.5" y="227.7">0.20mm</text>
<text x="140.4" y="223.9">Plated</text>
<text x="140.4" y="227.7">Plated</text>
<text x="158.6" y="223.9">Hole Tolerance</text>
<text x="158.6" y="227.7">None</text>
<text x="108.9" y="232.2">136</text>
<text x="124.5" y="232.2">0.30mm</text>
<text x="140.4" y="232.2">Plated</text>
<text x="158.6" y="232.2">None</text>
<text x="108.9" y="236.6">16</text>
<text x="124.5" y="236.6">0.60mm</text>
<text x="140.4" y="236.6">Plated</text>
<text x="158.6" y="236.6">None</text>
<text x="108.9" y="241">2</text>
<text x="108.9" y="245.5">10</text>
<text x="124.5" y="241">0.65mm</text>
<text x="124.5" y="245.5">0.74mm</text>
<text x="140.4" y="241">Plated</text>
<text x="140.4" y="245.5">Plated</text>
<text x="158.6" y="241">None</text>
<text x="158.6" y="245.5">None</text>
<text x="108.9" y="249.9">2</text>
<text x="124.5" y="249.9">0.82mm</text>
<text x="140.4" y="249.9">Plated</text>
<text x="158.6" y="249.9">None</text>
<text x="291.6" y="249.6">Gjerdrums vei 8, NO-0484 Oslo, Norway</text>
<text x="108.9" y="254.3">16</text>
<text x="124.5" y="254.3">0.86mm</text>
<text x="140.4" y="254.3">Plated</text>
<text x="158.6" y="254.3">None</text>
<text x="284.9" y="255.1">Size: A3</text>
<text x="308.8" y="255.1">Scale: 1:1</text>
<text x="332.7" y="255.1">Sheet: 1 of 1</text>
<text x="108.9" y="258.8">4</text>
<text x="108.9" y="262.6">332 Total</text>
<text x="124.5" y="258.8">2.50mm</text>
<text x="140.4" y="258.8">Non-Plated</text>
<text x="158.6" y="258.8">None</text>
<text x="284.9" y="261.1">ItemNo:</text>
<text x="308.8" y="261.2">290052-004</text>
<text x="284.9" y="267.1">Date:</text>
<text x="308.8" y="267.2">2018-03-21</text>
<text x="284.9" y="273.1">Project:</text>
<text x="308.8" y="273.2">XTMCU02</text>
<text x="284.9" y="279.1">Title:</text>
<text x="308.8" y="279.2">Drill Drawing</text>
<text x="284.9" y="285.1">Classification:</text>
<text x="308.8" y="285.2">Public</text>
<text x="361.9" y="285.1">Copyright © 2018 Novelda AS</text>
</g>
</svg>
